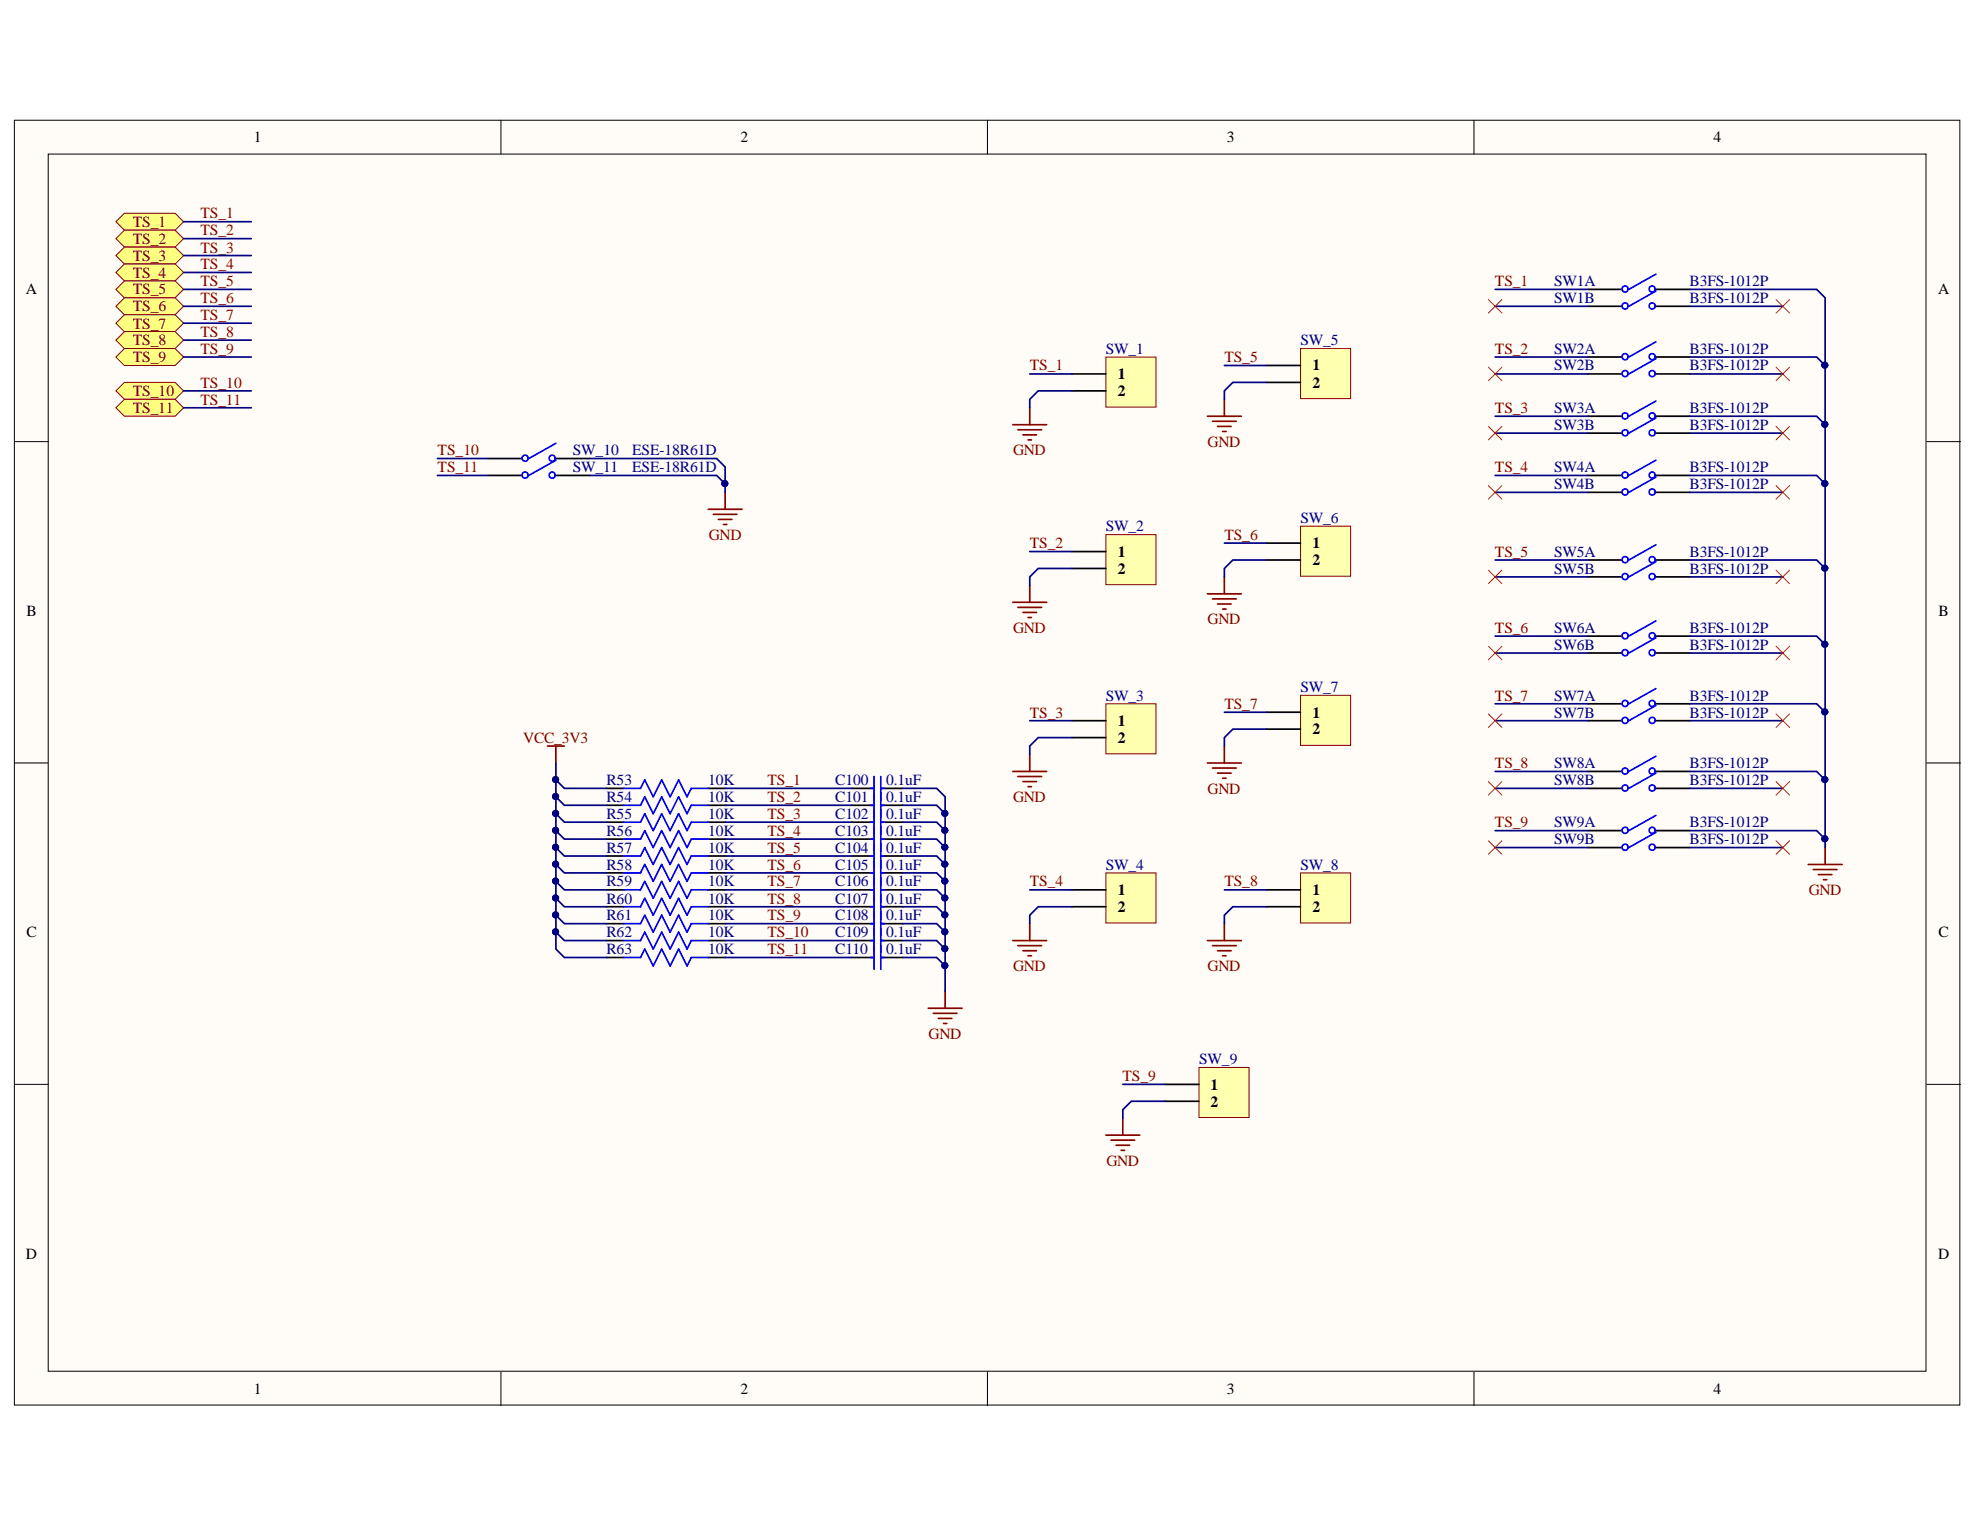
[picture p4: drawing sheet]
<svg xmlns="http://www.w3.org/2000/svg" width="279mm" height="216mm" viewBox="0 0 279 216" stroke-linecap="round" stroke-linejoin="round" font-family="sans-serif">
<g fill="#fffcf8" stroke="#000" stroke-width=".14">
<path d="M2 17h274.6v181.3h-274.6z"/>
<path d="M6.8 21.7h265v171.8h-265z"/>
</g>
<path d="M70.7 17v4.7M139.3 17v4.7M208 17v4.7M2 62.3h4.8M271.9 62.3h4.8M2 107.7h4.8M271.9 107.7h4.8M2 153h4.8M271.9 153h4.8M70.7 193.6v4.8M139.3 193.6v4.8M208 193.6v4.8" fill="none" stroke="#000" stroke-width=".14"/>
<path d="M99.9 71.9h4.8M100.7 72.6h3.3M101.4 73.3h1.9M102.1 74h.5M102.3 69.5v2.4" fill="none" stroke="#800000" stroke-width=".24"/>
<g fill="none" stroke="#000" stroke-width=".24">
<path d="M85.6 111.2h2.4M85.6 113.6h2.4M85.6 116h2.4M85.6 118.4h2.4M99.9 111.2h2.4M99.9 113.6h2.4M99.9 116h2.4M99.9 118.4h2.4M85.6 120.8h2.4M85.6 123.2h2.4M85.6 125.6h2.4M85.6 128h2.4"/>
<path d="M85.6 130.3h2.4M85.6 132.7h2.4M85.6 135.1h2.4M99.9 120.8h2.4M99.9 123.2h2.4M99.9 125.6h2.4M99.9 128h2.4M99.9 130.3h2.4M99.9 132.7h2.4M99.9 135.1h2.4"/>
</g>
<path d="M88 111.2h2.4l.6-1.1 1.2 2.3 1.2-2.3 1.2 2.3 1.2-2.3 1.2 2.3 .5-1.2h2.4M88 116h2.4l.6-1.2 1.2 2.4 1.2-2.4 1.2 2.4 1.2-2.4 1.2 2.4 .5-1.2h2.4M88 113.6h2.4l.6-1.2 1.2 2.4 1.2-2.4 1.2 2.4 1.2-2.4 1.2 2.4 .5-1.2h2.4M88 118.4h2.4l.6-1.2 1.2 2.4 1.2-2.4 1.2 2.4 1.2-2.4 1.2 2.4 .5-1.2h2.4M88 120.8h2.4l.6-1.2 1.2 2.4 1.2-2.4 1.2 2.4 1.2-2.4 1.2 2.4 .5-1.2h2.4M88 123.2h2.4l.6-1.2 1.2 2.4 1.2-2.4 1.2 2.4 1.2-2.4 1.2 2.4 .5-1.2h2.4M88 125.6h2.4l.6-1.2 1.2 2.4 1.2-2.4 1.2 2.4 1.2-2.4 1.2 2.4 .5-1.2h2.4M88 130.3h2.4l.6-1.2 1.2 2.4 1.2-2.4 1.2 2.4 1.2-2.4 1.2 2.4 .5-1.2h2.4M88 128h2.4l.6-1.2 1.2 2.3 1.2-2.3 1.2 2.3 1.2-2.3 1.2 2.3 .5-1.1h2.4M88 132.7h2.4l.6-1.2 1.2 2.4 1.2-2.4 1.2 2.4 1.2-2.4 1.2 2.4 .5-1.2h2.4M88 135.1h2.4l.6-1.2 1.2 2.4 1.2-2.4 1.2 2.4 1.2-2.4 1.2 2.4 .5-1.2h2.4" fill="none" stroke="#00f" stroke-width=".24"/>
<g fill="#ffff80" stroke="#800000" stroke-width=".14">
<path d="M16.4 31.3l1.1-1.2h7.2l1.2 1.2-1.2 1.2h-7.2z" fill-rule="evenodd"/>
<path d="M16.4 33.7l1.1-1.2h7.2l1.2 1.2-1.2 1.2h-7.2z" fill-rule="evenodd"/>
<path d="M16.4 36.1l1.1-1.2h7.2l1.2 1.2-1.2 1.2h-7.2z" fill-rule="evenodd"/>
<path d="M16.4 38.4l1.1-1.1h7.2l1.2 1.1-1.2 1.2h-7.2z" fill-rule="evenodd"/>
<path d="M16.4 40.8l1.1-1.2h7.2l1.2 1.2-1.2 1.2h-7.2z" fill-rule="evenodd"/>
<path d="M16.4 43.2l1.1-1.2h7.2l1.2 1.2-1.2 1.2h-7.2z" fill-rule="evenodd"/>
<path d="M16.4 45.6l1.1-1.2h7.2l1.2 1.2-1.2 1.2h-7.2z" fill-rule="evenodd"/>
<path d="M16.4 48l1.1-1.2h7.2l1.2 1.2-1.2 1.2h-7.2z" fill-rule="evenodd"/>
<path d="M16.4 50.4l1.1-1.2h7.2l1.2 1.2-1.2 1.2h-7.2z" fill-rule="evenodd"/>
</g>
<path d="M68.9 64.7h4.8M68.9 67.1h4.8M78.4 64.7h4.8M78.4 67.1h4.8" fill="none" stroke="#000" stroke-width=".24"/>
<g fill="none" stroke="#00f" stroke-width=".24">
<path d="M78.4 62.6l-3.8 2.1M78.4 64.9l-3.8 2.2"/>
<circle cx="74.1" cy="64.7" r=".43"/>
<circle cx="74.1" cy="67" r=".43"/>
<circle cx="77.9" cy="64.7" r=".43"/>
<circle cx="77.9" cy="67" r=".43"/>
</g>
<path d="M156.1 50.4h7v7h-7z" fill="#ffffb0" stroke="#800000" stroke-width=".14"/>
<path d="M151.3 52.8h4.8M151.3 55.2h4.8" fill="none" stroke="#000" stroke-width=".24"/>
<path d="M156.1 75.4h7v7.1h-7z" fill="#ffffb0" stroke="#800000" stroke-width=".14"/>
<path d="M151.3 77.8h4.8M151.3 80.2h4.8" fill="none" stroke="#000" stroke-width=".24"/>
<path d="M156.1 99.3h7v7.1h-7z" fill="#ffffb0" stroke="#800000" stroke-width=".14"/>
<path d="M151.3 101.7h4.8M151.3 104.1h4.8" fill="none" stroke="#000" stroke-width=".24"/>
<path d="M156.1 123.2h7v7h-7z" fill="#ffffb0" stroke="#800000" stroke-width=".14"/>
<path d="M151.3 125.6h4.8M151.3 128h4.8" fill="none" stroke="#000" stroke-width=".24"/>
<path d="M183.5 49.2h7.1v7.1h-7.1z" fill="#ffffb0" stroke="#800000" stroke-width=".14"/>
<path d="M178.7 51.6h4.8M178.7 54h4.8" fill="none" stroke="#000" stroke-width=".24"/>
<path d="M183.5 74.3h7.1v7h-7.1z" fill="#ffffb0" stroke="#800000" stroke-width=".14"/>
<path d="M178.7 76.6h4.8M178.7 79h4.8" fill="none" stroke="#000" stroke-width=".24"/>
<path d="M183.5 98.1h7.1v7.1h-7.1z" fill="#ffffb0" stroke="#800000" stroke-width=".14"/>
<path d="M178.7 100.5h4.8M178.7 102.9h4.8" fill="none" stroke="#000" stroke-width=".24"/>
<path d="M183.5 123.2h7.1v7h-7.1z" fill="#ffffb0" stroke="#800000" stroke-width=".14"/>
<path d="M178.7 125.6h4.8M178.7 128h4.8" fill="none" stroke="#000" stroke-width=".24"/>
<g fill="none" stroke="#800000" stroke-width=".24">
<path d="M142.9 59.9h4.8M145.3 57.5v2.4M170.4 58.7h4.8M171.1 59.5h3.3M172.8 56.3v2.4M143.6 60.6h3.4M144.4 61.4h1.9M145.1 62.1h.4M171.8 60.2h1.9M172.5 60.9h.5M142.9 85h4.8M143.6 85.7h3.4"/>
<path d="M144.4 86.4h1.9M145.1 87.1h.4M145.3 82.6v2.4M170.4 83.8h4.8M171.1 84.5h3.3M171.8 85.2h1.9M172.5 85.9h.5M172.8 81.4v2.4M142.9 108.9h4.8M143.6 109.6h3.4M144.4 110.3h1.9M145.1 111h.4"/>
<path d="M145.3 106.5v2.4M170.4 107.7h4.8M171.1 108.4h3.3M171.8 109.1h1.9M172.5 109.8h.5M172.8 105.3v2.4M142.9 132.7h4.8M143.6 133.4h3.4M144.4 134.2h1.9M145.1 134.9h.4M145.3 130.3v2.4M170.4 132.7h4.8"/>
<path d="M171.1 133.4h3.3M171.8 134.2h1.9M172.5 134.9h.5M172.8 130.3v2.4"/>
</g>
<path d="M169.2 150.6h7.1v7.1h-7.1z" fill="#ffffb0" stroke="#800000" stroke-width=".14"/>
<g fill="none" stroke="#000" stroke-width=".24">
<path d="M120.2 111.2h3.1M120.2 113.6h3.1M120.2 116h3.1M120.2 118.4h3.1M124.3 111.2h3.1M124.3 113.6h3.1M124.3 116h3.1M124.3 118.4h3.1M120.2 120.8h3.1M120.2 123.2h3.1M120.2 125.6h3.1M120.2 128h3.1"/>
<path d="M120.2 130.3h3.1M120.2 132.7h3.1M120.2 135.1h3.1M124.3 120.8h3.1M124.3 123.2h3.1M124.3 125.6h3.1M124.3 128h3.1M124.3 130.3h3.1M124.3 132.7h3.1M124.3 135.1h3.1M164.4 153h4.8M164.4 155.4h4.8"/>
</g>
<path d="M77.3 105.3h2.3M78.4 105.3v2.4M133.4 139.9v2.4M131 142.3h4.8M131.7 143h3.3M132.4 143.7h1.9M133.1 144.4h.5M158.4 157.8v2.4M156.1 160.2h4.7M156.8 160.9h3.3M157.5 161.6h1.9M158.2 162.3h.5" fill="none" stroke="#800000" stroke-width=".24"/>
<g fill="none" stroke="#00f" stroke-width=".24">
<path d="M122.9 111.2h.4M122.9 113.6h.4M122.9 116h.4M122.9 118.4h.4M123.3 109.6v27.2M124.3 109.6v27.2M124.3 111.2h.5M124.3 113.6h.5M124.3 116h.5M124.3 118.4h.5M122.9 120.8h.4M122.9 123.2h.4"/>
<path d="M122.9 125.6h.4M122.9 128h.4M122.9 130.3h.4M122.9 132.7h.4M122.9 135.1h.4M124.3 120.8h.5M124.3 123.2h.5M124.3 125.6h.5M124.3 128h.5M124.3 130.3h.5M124.3 132.7h.5M124.3 135.1h.5"/>
</g>
<g fill="#ffff80" stroke="#800000" stroke-width=".14">
<path d="M16.4 55.2l1.1-1.2h7.2l1.2 1.2-1.2 1.1h-7.2z" fill-rule="evenodd"/>
<path d="M16.4 57.5l1.1-1.2h7.2l1.2 1.2-1.2 1.2h-7.2z" fill-rule="evenodd"/>
</g>
<g fill="none" stroke="#000" stroke-width=".24">
<path d="M224.1 40.8h4.8M224.1 43.2h4.8M224.1 50.4h4.8M224.1 52.8h4.8M224.1 58.7h4.8M233.7 40.8h4.7M233.7 43.2h4.7M233.7 50.4h4.7M233.7 52.8h4.7M233.7 58.7h4.7M224.1 61.1h4.8M224.1 67.1h4.8"/>
<path d="M224.1 69.5h4.8M224.1 79h4.8M233.7 61.1h4.7M233.7 67.1h4.7M233.7 69.5h4.7M233.7 79h4.7M224.1 81.4h4.8M224.1 89.8h4.8M224.1 92.2h4.8M224.1 99.3h4.8M233.7 81.4h4.7M233.7 89.8h4.7"/>
<path d="M233.7 92.2h4.7M233.7 99.3h4.7M224.1 101.7h4.8M224.1 108.9h4.8M224.1 111.2h4.8M224.1 117.2h4.8M224.1 119.6h4.8M233.7 101.7h4.7M233.7 108.9h4.7M233.7 111.2h4.7M233.7 117.2h4.7M233.7 119.6h4.7"/>
</g>
<g fill="none" stroke="#00f" stroke-width=".24">
<path d="M233.7 38.7l-3.9 2.1M233.7 41.1l-3.9 2.1M233.7 48.2l-3.9 2.2M233.7 50.6l-3.9 2.2M233.7 56.6l-3.9 2.1M233.7 59l-3.9 2.1M233.7 64.9l-3.9 2.2M233.7 67.3l-3.9 2.2M233.7 76.9l-3.9 2.1M233.7 79.3l-3.9 2.1M233.7 87.6l-3.9 2.2M233.7 90l-3.9 2.2"/>
<path d="M233.7 97.2l-3.9 2.1M233.7 99.6l-3.9 2.1M233.7 106.7l-3.9 2.2M233.7 109.1l-3.9 2.1M233.7 115.1l-3.9 2.1M233.7 117.5l-3.9 2.1"/>
<circle cx="229.3" cy="52.7" r=".43"/>
<circle cx="229.3" cy="43.2" r=".43"/>
<circle cx="229.3" cy="40.8" r=".43"/>
<circle cx="229.3" cy="58.7" r=".43"/>
<circle cx="229.3" cy="50.3" r=".43"/>
<circle cx="233.1" cy="52.7" r=".43"/>
<circle cx="233.1" cy="43.2" r=".43"/>
<circle cx="233.1" cy="40.8" r=".43"/>
<circle cx="233.1" cy="50.3" r=".43"/>
<circle cx="233.1" cy="58.7" r=".43"/>
<circle cx="229.3" cy="69.4" r=".43"/>
<circle cx="229.3" cy="61.1" r=".43"/>
<circle cx="229.3" cy="79" r=".43"/>
<circle cx="229.3" cy="67" r=".43"/>
<circle cx="233.1" cy="69.4" r=".43"/>
<circle cx="233.1" cy="79" r=".43"/>
<circle cx="233.1" cy="61.1" r=".43"/>
<circle cx="233.1" cy="67" r=".43"/>
<circle cx="229.3" cy="92.1" r=".43"/>
<circle cx="229.3" cy="81.4" r=".43"/>
<circle cx="229.3" cy="89.7" r=".43"/>
<circle cx="229.3" cy="99.3" r=".43"/>
<circle cx="233.1" cy="92.1" r=".43"/>
<circle cx="233.1" cy="81.4" r=".43"/>
<circle cx="233.1" cy="89.7" r=".43"/>
<circle cx="233.1" cy="99.3" r=".43"/>
<circle cx="229.3" cy="117.2" r=".43"/>
<circle cx="229.3" cy="101.7" r=".43"/>
<circle cx="229.3" cy="108.8" r=".43"/>
<circle cx="229.3" cy="119.6" r=".43"/>
<circle cx="229.3" cy="111.2" r=".43"/>
<circle cx="233.1" cy="117.2" r=".43"/>
<circle cx="233.1" cy="101.7" r=".43"/>
<circle cx="233.1" cy="108.8" r=".43"/>
<circle cx="233.1" cy="119.6" r=".43"/>
<circle cx="233.1" cy="111.2" r=".43"/>
</g>
<g fill="none" stroke="#000080" stroke-width=".24">
<path d="M25.9 31.3h9.6M25.9 36.1h9.6M25.9 38.4h9.6M25.9 33.7h9.6M25.9 40.8h9.6M25.9 43.2h9.6M25.9 45.6h9.6M25.9 48h9.6M25.9 50.4h9.6M25.9 55.2h9.6M25.9 57.5h9.6M145.3 52.8h6"/>
<path d="M151.3 55.2h-4.8l-1.2 1.1v1.2M172.8 51.6h5.9M178.7 54h-4.7l-1.2 1.2v1.1M211 40.8h13.1M211 43.2h13.1M211 50.4h13.1M211 52.8h13.1M211 58.7h13.1M238.4 58.7h18l1.1 1.2M238.4 50.4h18l1.1 1.2M238.4 40.8h18l1.1 1.2v76.4M238.4 43.2h13.2"/>
<path d="M238.4 52.8h13.2M61.7 64.7h7.2M61.7 67.1h7.2M83.2 64.7h17.9l1.2 1.2v3.6M83.2 67.1h17.9l1.2 1.2M145.3 77.8h6M172.8 76.6h5.9M178.7 79h-4.7l-1.2 1.2v1.2M211 67.1h13.1M211 69.5h13.1M211 61.1h13.1M211 79h13.1"/>
<path d="M238.4 79h18l1.1 1.2M238.4 67.1h18l1.1 1.2M238.4 69.5h13.2M238.4 61.1h13.2M151.3 80.2h-4.8l-1.2 1.2v1.2M211 92.2h13.1M211 81.4h13.1M211 89.8h13.1M211 99.3h13.1M238.4 99.3h18l1.1 1.2M238.4 89.8h18l1.1 1.2M238.4 92.2h13.2"/>
<path d="M238.4 81.4h13.2M78.4 107.7v2.4l1.2 1.1h6M78.4 119.6l1.2 1.2h6M78.4 117.2l1.2 1.2h6M78.4 114.8l1.2 1.2h6M78.4 112.4l1.2 1.2h6M78.4 110.1v23.8l1.2 1.2h6M102.3 111.2h17.9M102.3 113.6h17.9M102.3 116h17.9M102.3 118.4h17.9M127.4 113.6h4.8l1.2 1.2"/>
<path d="M127.4 116h4.8l1.2 1.2M127.4 118.4h4.8l1.2 1.2M127.4 111.2h4.8l1.2 1.2v21.5M145.3 101.7h6M151.3 104.1h-4.8l-1.2 1.2v1.2M172.8 100.5h5.9M178.7 102.9h-4.7l-1.2 1.2v1.2M211 101.7h13.1M211 111.2h13.1M211 119.6h13.1M211 108.9h13.1M211 117.2h13.1"/>
<path d="M238.4 117.2h18l1.1 1.2v1.2M238.4 108.9h18l1.1 1.2M238.4 101.7h13.2M238.4 111.2h13.2M238.4 119.6h13.2M78.4 131.5l1.2 1.2h6M78.4 129.1l1.2 1.2h6M78.4 126.8l1.2 1.2h6M78.4 124.4l1.2 1.2h6M78.4 122l1.2 1.2h6M102.3 125.6h17.9M102.3 120.8h17.9"/>
<path d="M102.3 123.2h17.9M102.3 128h17.9M102.3 130.3h17.9M102.3 132.7h17.9M102.3 135.1h17.9M127.4 120.8h4.8l1.2 1.2M127.4 123.2h4.8l1.2 1.2M127.4 125.6h4.8l1.2 1.2M127.4 128h4.8l1.2 1.1M127.4 130.3h4.8l1.2 1.2M127.4 132.7h4.8l1.2 1.2v2.4l-1.2-1.2h-4.8M133.4 136.3v3.6"/>
<path d="M145.3 125.6h6M151.3 128h-4.8l-1.2 1.1v1.2M172.8 125.6h5.9M178.7 128h-4.7l-1.2 1.1v1.2M158.4 153h6M164.4 155.4h-4.8l-1.2 1.2v1.2"/>
</g>
<g fill="#000080" stroke="#000080" stroke-width=".14">
<circle cx="133.3" cy="114.8" r=".43"/>
<circle cx="133.3" cy="117.2" r=".43"/>
<circle cx="133.3" cy="119.6" r=".43"/>
<circle cx="133.3" cy="121.9" r=".43"/>
<circle cx="133.3" cy="124.3" r=".43"/>
<circle cx="133.3" cy="126.7" r=".43"/>
<circle cx="133.3" cy="129.1" r=".43"/>
<circle cx="133.3" cy="131.5" r=".43"/>
<circle cx="133.3" cy="133.9" r=".43"/>
<circle cx="133.3" cy="136.3" r=".43"/>
<circle cx="78.4" cy="110" r=".43"/>
<circle cx="78.4" cy="131.5" r=".43"/>
<circle cx="78.4" cy="129.1" r=".43"/>
<circle cx="78.4" cy="126.7" r=".43"/>
<circle cx="78.4" cy="124.3" r=".43"/>
<circle cx="78.4" cy="121.9" r=".43"/>
<circle cx="78.4" cy="119.6" r=".43"/>
<circle cx="78.4" cy="117.2" r=".43"/>
<circle cx="78.4" cy="114.8" r=".43"/>
<circle cx="78.4" cy="112.4" r=".43"/>
<circle cx="102.3" cy="68.2" r=".43"/>
<circle cx="257.5" cy="118.4" r=".43"/>
<circle cx="257.5" cy="110" r=".43"/>
<circle cx="257.5" cy="100.5" r=".43"/>
<circle cx="257.5" cy="90.9" r=".43"/>
<circle cx="257.5" cy="80.2" r=".43"/>
<circle cx="257.5" cy="68.2" r=".43"/>
<circle cx="257.5" cy="59.9" r=".43"/>
<circle cx="257.5" cy="51.5" r=".43"/>
</g>
<path d="M257.5 119.6v2.4M255.2 122h4.7M255.9 122.7h3.3M256.6 123.4h1.9M257.3 124.1h.5" fill="none" stroke="#800000" stroke-width=".24"/>
<g fill="none" stroke="#f00" stroke-width=".14">
<path d="M210 42.3l1.9 1.9M210 51.8l1.9 1.9M211.9 42.3l-1.9 1.9M211.9 51.8l-1.9 1.9M250.6 51.8l1.9 1.9M250.6 42.3l1.9 1.9M252.5 51.8l-1.9 1.9M252.5 42.3l-1.9 1.9M210 60.2l1.9 1.9M210 68.5l1.9 1.9M211.9 60.2l-1.9 1.9M211.9 68.5l-1.9 1.9"/>
<path d="M250.6 68.5l1.9 1.9M250.6 60.2l1.9 1.9M252.5 68.5l-1.9 1.9M252.5 60.2l-1.9 1.9M210 80.5l1.9 1.9M210 91.2l1.9 1.9M211.9 80.5l-1.9 1.9M211.9 91.2l-1.9 1.9M250.6 91.2l1.9 1.9M250.6 80.5l1.9 1.9M252.5 91.2l-1.9 1.9M252.5 80.5l-1.9 1.9"/>
<path d="M210 100.7l1.9 2M210 110.3l1.9 1.9M210 118.6l1.9 2M211.9 100.7l-1.9 2M211.9 110.3l-1.9 1.9M211.9 118.6l-1.9 2M250.6 118.6l1.9 2M250.6 110.3l1.9 1.9M250.6 100.7l1.9 2M252.5 118.6l-1.9 2M252.5 110.3l-1.9 1.9M252.5 100.7l-1.9 2"/>
</g>
<g font-size="2.2">
<text x="35.8" y="20.1">1</text>
<text x="104.5" y="20.1">2</text>
<text x="173.1" y="20.1">3</text>
<text x="241.8" y="20.1">4</text>
<text x="3.6" y="41.5">A</text>
<text x="273.5" y="41.5">A</text>
<text x="157.7" y="53.5">1</text>
<text x="185.2" y="52.3">1</text>
<text x="157.7" y="55.9">2</text>
<text x="185.2" y="54.7">2</text>
<text x="185.2" y="77.4">1</text>
<text x="157.7" y="78.5">1</text>
<text x="157.7" y="81">2</text>
<text x="185.2" y="79.7">2</text>
<text x="3.7" y="86.9">B</text>
<text x="273.6" y="86.9">B</text>
<text x="185.2" y="101.3">1</text>
<text x="157.7" y="102.4">1</text>
<text x="157.7" y="104.8">2</text>
<text x="185.2" y="103.6">2</text>
<text x="157.7" y="126.3">1</text>
<text x="157.7" y="128.7">2</text>
<text x="185.2" y="126.3">1</text>
<text x="185.2" y="128.7">2</text>
<text x="3.7" y="132.2">C</text>
<text x="273.6" y="132.2">C</text>
<text x="170.8" y="153.8">1</text>
<text x="170.8" y="156.1">2</text>
<text x="3.6" y="177.6">D</text>
<text x="273.5" y="177.6">D</text>
<text x="35.8" y="196.7">1</text>
<text x="104.5" y="196.7">2</text>
<text x="173.1" y="196.7">3</text>
<text x="241.8" y="196.7">4</text>
</g>
<g font-size="2.2" fill="#800000">
<text x="18.8" y="32">TS_1</text>
<text x="18.8" y="34.4">TS_2</text>
<text x="28.3" y="30.8">TS_1</text>
<text x="28.3" y="33.2">TS_2</text>
<text x="28.3" y="35.6">TS_3</text>
<text x="18.8" y="36.8">TS_3</text>
<text x="18.8" y="39.2">TS_4</text>
<text x="18.8" y="41.5">TS_5</text>
<text x="28.3" y="38">TS_4</text>
<text x="28.3" y="40.4">TS_5</text>
<text x="211" y="40.4">TS_1</text>
<text x="18.8" y="43.9">TS_6</text>
<text x="18.8" y="46.4">TS_7</text>
<text x="28.3" y="42.7">TS_6</text>
<text x="28.3" y="45.2">TS_7</text>
<text x="28.3" y="47.5">TS_8</text>
<text x="18.8" y="48.7">TS_8</text>
<text x="18.8" y="51.1">TS_9</text>
<text x="28.3" y="49.9">TS_9</text>
<text x="145.3" y="52.3">TS_1</text>
<text x="172.8" y="51.1">TS_5</text>
<text x="211" y="49.9">TS_2</text>
<text x="18.8" y="55.9">TS_10</text>
<text x="18.8" y="58.3">TS_11</text>
<text x="28.3" y="54.7">TS_10</text>
<text x="28.3" y="57.1">TS_11</text>
<text x="211" y="58.3">TS_3</text>
<text x="61.8" y="64.3">TS_10</text>
<text x="142.9" y="64.3">GND</text>
<text x="170.4" y="63.1">GND</text>
<text x="61.8" y="66.6">TS_11</text>
<text x="211" y="66.6">TS_4</text>
<text x="100" y="76.2">GND</text>
<text x="145.3" y="77.4">TS_2</text>
<text x="172.8" y="76.2">TS_6</text>
<text x="211" y="78.5">TS_5</text>
<text x="142.9" y="89.3">GND</text>
<text x="170.4" y="88.1">GND</text>
<text x="211" y="89.3">TS_6</text>
<text x="145.3" y="101.3">TS_3</text>
<text x="172.8" y="100.1">TS_7</text>
<text x="211" y="98.9">TS_7</text>
<text x="73.8" y="104.8">VCC_3V3</text>
<text x="108.3" y="110.8">TS_1</text>
<text x="108.3" y="113.2">TS_2</text>
<text x="142.9" y="113.2">GND</text>
<text x="170.4" y="112">GND</text>
<text x="211" y="108.4">TS_8</text>
<text x="108.3" y="115.5">TS_3</text>
<text x="108.3" y="118">TS_4</text>
<text x="211" y="116.7">TS_9</text>
<text x="108.3" y="120.3">TS_5</text>
<text x="108.3" y="122.7">TS_6</text>
<text x="108.3" y="125.1">TS_7</text>
<text x="145.3" y="125.1">TS_4</text>
<text x="172.8" y="125.1">TS_8</text>
<text x="108.3" y="127.5">TS_8</text>
<text x="108.3" y="129.9">TS_9</text>
<text x="255.2" y="126.3">GND</text>
<text x="108.3" y="132.2">TS_10</text>
<text x="108.3" y="134.6">TS_11</text>
<text x="142.9" y="137.1">GND</text>
<text x="170.4" y="137.1">GND</text>
<text x="131" y="146.6">GND</text>
<text x="158.4" y="152.5">TS_9</text>
<text x="156.1" y="164.5">GND</text>
</g>
<g font-size="2.2" fill="#000080">
<text x="219.3" y="40.4">SW1A</text>
<text x="238.4" y="40.4">B3FS-1012P</text>
<text x="219.3" y="42.7">SW1B</text>
<text x="238.4" y="42.7">B3FS-1012P</text>
<text x="156" y="49.9">SW_1</text>
<text x="183.5" y="48.7">SW_5</text>
<text x="219.3" y="49.9">SW2A</text>
<text x="219.3" y="52.3">SW2B</text>
<text x="238.4" y="49.9">B3FS-1012P</text>
<text x="238.4" y="52.3">B3FS-1012P</text>
<text x="219.3" y="58.3">SW3A</text>
<text x="238.4" y="58.3">B3FS-1012P</text>
<text x="80.9" y="64.3">SW_10</text>
<text x="89.2" y="64.3">ESE-18R61D</text>
<text x="219.3" y="60.6">SW3B</text>
<text x="238.4" y="60.6">B3FS-1012P</text>
<text x="80.9" y="66.6">SW_11</text>
<text x="89.2" y="66.6">ESE-18R61D</text>
<text x="219.3" y="66.6">SW4A</text>
<text x="219.3" y="69">SW4B</text>
<text x="238.4" y="66.6">B3FS-1012P</text>
<text x="238.4" y="69">B3FS-1012P</text>
<text x="156" y="75">SW_2</text>
<text x="183.5" y="73.8">SW_6</text>
<text x="219.3" y="78.5">SW5A</text>
<text x="219.3" y="81">SW5B</text>
<text x="238.4" y="78.5">B3FS-1012P</text>
<text x="238.4" y="81">B3FS-1012P</text>
<text x="219.3" y="89.3">SW6A</text>
<text x="238.4" y="89.3">B3FS-1012P</text>
<text x="219.3" y="91.7">SW6B</text>
<text x="238.4" y="91.7">B3FS-1012P</text>
<text x="156" y="98.9">SW_3</text>
<text x="183.5" y="97.6">SW_7</text>
<text x="219.3" y="98.9">SW7A</text>
<text x="219.3" y="101.3">SW7B</text>
<text x="238.4" y="98.9">B3FS-1012P</text>
<text x="238.4" y="101.3">B3FS-1012P</text>
<text x="85.6" y="110.8">R53</text>
<text x="85.6" y="113.2">R54</text>
<text x="99.9" y="110.8">10K</text>
<text x="99.9" y="113.2">10K</text>
<text x="117.9" y="110.8">C100</text>
<text x="117.9" y="113.2">C101</text>
<text x="125" y="110.8">0.1uF</text>
<text x="125" y="113.2">0.1uF</text>
<text x="219.3" y="108.4">SW8A</text>
<text x="219.3" y="110.8">SW8B</text>
<text x="238.4" y="108.4">B3FS-1012P</text>
<text x="238.4" y="110.8">B3FS-1012P</text>
<text x="85.6" y="115.5">R55</text>
<text x="85.6" y="118">R56</text>
<text x="99.9" y="115.5">10K</text>
<text x="99.9" y="118">10K</text>
<text x="117.9" y="115.5">C102</text>
<text x="117.9" y="118">C103</text>
<text x="125" y="115.5">0.1uF</text>
<text x="125" y="118">0.1uF</text>
<text x="219.3" y="116.7">SW9A</text>
<text x="219.3" y="119.2">SW9B</text>
<text x="238.4" y="116.7">B3FS-1012P</text>
<text x="238.4" y="119.2">B3FS-1012P</text>
<text x="85.6" y="120.3">R57</text>
<text x="85.6" y="122.7">R58</text>
<text x="85.6" y="125.1">R59</text>
<text x="99.9" y="120.3">10K</text>
<text x="99.9" y="122.7">10K</text>
<text x="99.9" y="125.1">10K</text>
<text x="117.9" y="120.3">C104</text>
<text x="117.9" y="122.7">C105</text>
<text x="117.9" y="125.1">C106</text>
<text x="125" y="120.3">0.1uF</text>
<text x="125" y="122.7">0.1uF</text>
<text x="125" y="125.1">0.1uF</text>
<text x="156" y="122.7">SW_4</text>
<text x="183.5" y="122.7">SW_8</text>
<text x="85.6" y="127.5">R60</text>
<text x="85.6" y="129.9">R61</text>
<text x="99.9" y="127.5">10K</text>
<text x="99.9" y="129.9">10K</text>
<text x="117.9" y="127.5">C107</text>
<text x="117.9" y="129.9">C108</text>
<text x="125" y="127.5">0.1uF</text>
<text x="125" y="129.9">0.1uF</text>
<text x="85.6" y="132.2">R62</text>
<text x="85.6" y="134.6">R63</text>
<text x="99.9" y="132.2">10K</text>
<text x="99.9" y="134.6">10K</text>
<text x="117.9" y="132.2">C109</text>
<text x="117.9" y="134.6">C110</text>
<text x="125" y="132.2">0.1uF</text>
<text x="125" y="134.6">0.1uF</text>
<text x="169.2" y="150.1">SW_9</text>
</g>
</svg>
